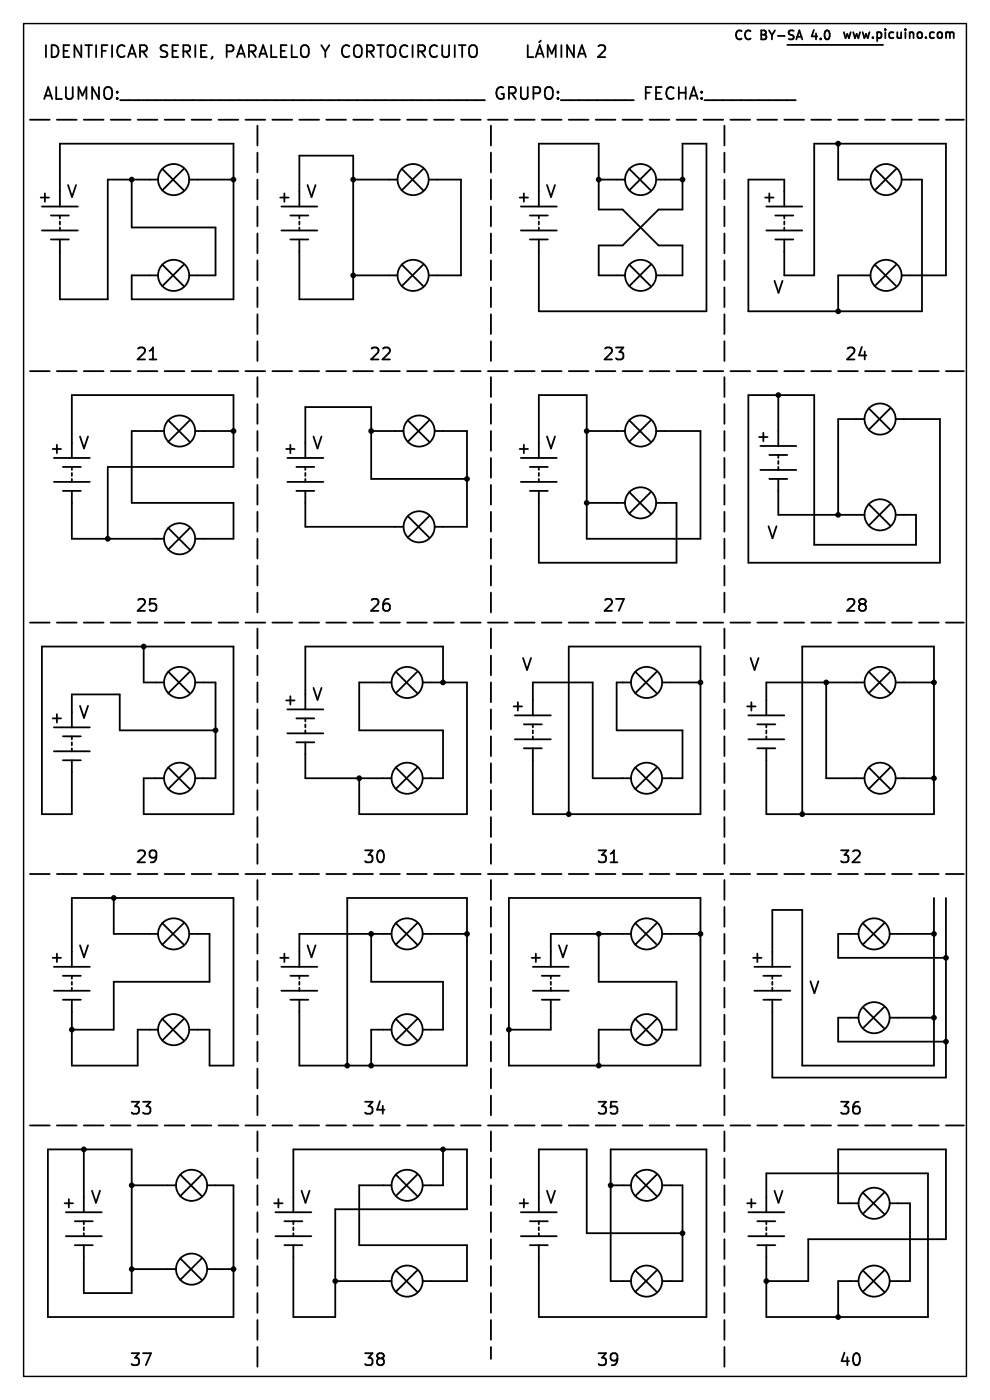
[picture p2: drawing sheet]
<svg xmlns="http://www.w3.org/2000/svg" width="210mm" height="297mm" viewBox="0 0 210 297" stroke-linecap="round" stroke-linejoin="round" font-family="sans-serif">
<path d="M5 5h200v287h-200z" fill="none" stroke="#000" stroke-width=".3"/>
<g fill="none" stroke="#000" stroke-width=".38">
<path d="M111.9 9.6v2.5h1.3M113.6 12.1l.9-2.5 .8 2.5M113.9 11.4h1.2M114.7 8.6l-.3 .4M116.2 12.1v-2.5l.8 1.8 .9-1.8v2.5M119.1 9.6v2.5M121.7 9.6v2.5l-1.4-2.5v2.5M122.6 12.1l.8-2.5 .9 2.5M122.8 11.4h1.2M126.9 9.8l.4-.2h.6a.69 .69 0 0 1 .4 1.1l-1.5 1.4h1.6M167 9.5h20.3M199.7 6.9l.2 .3v.5l-.2 .3"/>
<path d="M200.7 6.8v1.3M200.7 7l.5-.2 .3 .3M201.5 7.1l.3-.3 .4 .1 .1 1.2M201.5 7.1v1M27.9 38.1v10.2h17.8v10.1h-5.6M33.5 38.1h-10.6v25.4h-10.2v-12.7M34.4 35.8l4.6 4.6M39 35.8l-4.6 4.6M40.1 38.1h9.4M74.9 38.1h9.4M85.2 35.8l4.6 4.6M89.8 35.8l-4.6 4.6"/>
<path d="M90.9 38.1h6.9v20.3h-6.9M127 38.1h5.6M133.5 35.8l4.5 4.6M138 35.8l-4.5 4.6M139.2 38.1h5.6M177.8 30.5v7.6h6.9M185.5 35.8l4.6 4.6M190.1 35.8l-4.6 4.6M191.3 38.1h4.3v27.9h-36.9v-27.9h7.7v5.7M8.6 41.9h1.8M8.9 48.9h7.6M8.9 43.8h7.6"/>
<path d="M9.5 41v1.8M10.8 50.8h3.8M10.8 45.7h3.8M12.7 43.8v-13.3h36.8v33h-21.6v-5.1h5.6M12.7 45.7v.7M12.7 47v.6M12.7 48.3v.6M34.4 56.1l4.6 4.6M39 56.1l-4.6 4.6M59.4 41.9h1.8M59.7 48.9h7.6M59.7 43.8h7.6"/>
<path d="M60.3 41v1.8M61.6 50.8h3.8M61.6 45.7h3.8M63.5 43.8v-10.8h11.4v30.5h-11.4v-12.7M63.5 45.7v.7M63.5 47v.6M63.5 48.3v.6M74.9 58.4h9.4M85.2 56.1l4.6 4.6M89.8 56.1l-4.6 4.6M110.2 41.9h1.8M110.5 48.9h7.6"/>
<path d="M110.5 43.8h7.6M111.1 41v1.8M112.4 50.8h3.8M112.4 45.7h3.8M114.3 50.8v15.2h35.6v-35.5h-5.1v14h-5.1l-7.6 7.6h-5.1v6.3h5.6M114.3 43.8v-13.3h12.7v14h5.1l7.6 7.6h5.1v6.3h-5.6M114.3 45.7v.7M114.3 47v.6M114.3 48.3v.6M133.5 56.1l4.5 4.6M138 56.1l-4.5 4.6M162.3 41.9h1.8"/>
<path d="M162.6 48.9h7.6M162.6 43.8h7.6M163.2 41v1.8M164.5 50.8h3.8M164.5 45.7h3.8M166.4 50.8v7.6h6.3v-27.9h28v27.9h-9.4M166.4 45.7v.7M166.4 47v.6M166.4 48.3v.6M184.7 58.4h-6.9v7.6M185.5 56.1l4.6 4.6M190.1 56.1l-4.6 4.6"/>
<path d="M31.7 76.3h1.5M11.2 95.3h1.8M11.4 97.2h7.6M12.1 94.4v1.7M13.3 99.1h3.8M15.2 97.2v-13.4h34.3v15.3h-26.6v15.2M15.2 99.1v.6M34.8 91.4h-6.9v15.3h21.6v7.6h-8.1M35.7 89.2l4.6 4.5M40.3 89.2l-4.6 4.5M41.4 91.4h8.1M60.7 95.3h1.8"/>
<path d="M61 97.2h7.6M61.6 94.4v1.7M62.9 99.1h3.8M64.8 97.2v-10.8h13.9v15.2h20.4M64.8 99.1v.6M78.7 91.4h6.9M86.5 89.2l4.6 4.5M91.1 89.2l-4.6 4.5M92.2 91.4h6.9v20.4h-6.9M110.2 95.3h1.8M110.5 97.2h7.6M111.1 94.4v1.7"/>
<path d="M112.4 99.1h3.8M114.3 99.1v.6M124.5 91.4h8.1M133.5 89.2l4.5 4.5M138 89.2l-4.5 4.5M139.2 91.4h9.4v22.9h-24.1v-30.5h-10.2v13.4M161 92.7h1.8M161.3 99.7h7.6M161.3 94.6h7.6M161.9 91.8v1.8M163.2 96.5h3.8M165.1 83.8v10.8"/>
<path d="M165.1 96.5v.7M165.1 97.8v.6M165.1 99.1v.6M183.4 88.9h-5.6v20.3M184.3 86.6l4.5 4.6M188.8 86.6l-4.5 4.6M190 88.9h9.4v30.5h-40.7v-35.6h14v31.8h21.6v-6.4h-4.3M11.4 102.2h7.6M13.3 104.1h3.8M15.2 100.3v.7M15.2 101.6v.6M15.2 104.1v10.2h19.6"/>
<path d="M35.7 112l4.6 4.6M40.3 112l-4.6 4.6M61 102.2h7.6M62.9 104.1h3.8M64.8 100.3v.7M64.8 101.6v.6M64.8 104.1v7.7h20.8M86.5 109.5l4.6 4.5M91.1 109.5l-4.6 4.5M110.5 102.2h7.6M112.4 104.1h3.8M114.3 100.3v.7"/>
<path d="M114.3 101.6v.6M114.3 104.1v15.3h29.2v-12.7h-4.3M124.5 106.7h8.1M133.5 104.4l4.5 4.6M138 104.4l-4.5 4.6M163.2 101.6h3.8M165.1 101.6v7.6h18.3M184.3 106.9l4.5 4.6M188.8 106.9l-4.5 4.6M30.5 137.2v7.6h4.3M11.2 152.4h1.8M11.4 159.4h7.6"/>
<path d="M11.4 154.3h7.6M12.1 151.5v1.8M13.3 156.2h3.8M15.2 154.3v-7h10.2v7.6h20.3M15.2 156.2v.6M15.2 157.5v.6M15.2 158.8v.6M35.7 142.5l4.6 4.6M40.3 142.5l-4.6 4.6M41.4 144.8h4.3v20.3h-4.3M60.7 148.6h1.8M61 155.6h7.6"/>
<path d="M61 150.5h7.6M61.6 147.7v1.8M62.9 152.4h3.8M62.9 157.5h3.8M64.8 157.5v7.6h18.3M64.8 152.4v.6M64.8 153.7v.6M64.8 154.9v.7M83.1 144.8h-6.9v10.1h17.8v10.2h-4.3M83.9 142.5l4.6 4.6M88.5 142.5l-4.6 4.6M89.7 144.8h9.4v27.9h-22.9v-7.6"/>
<path d="M94 144.8v-7.6h-29.2v13.3M109 149.9h1.7M109.2 156.8h7.6M109.2 151.8h7.6M109.9 149v1.7M111.1 158.8h3.8M111.1 153.7h3.8M113 151.8v-7h12.7v20.3h8.2M113 153.7v.6M113 154.9v.7M113 156.2v.6M113 158.8v13.9h35.6v-35.5h-28v35.5"/>
<path d="M133.9 144.8h-3.1v10.1h14v10.2h-4.3M134.7 142.5l4.6 4.6M139.3 142.5l-4.6 4.6M140.5 144.8h8.1M158.5 149.9h1.8M158.7 156.8h7.7M158.7 151.8h7.7M159.4 149v1.7M160.7 158.8h3.8M160.7 153.7h3.8M162.6 153.7v.6M162.6 154.9v.7"/>
<path d="M162.6 156.2v.6M162.6 158.8v13.9h35.5v-35.5h-27.9v35.5M175.3 144.8v20.3h8.1M183.4 144.8h-20.8v7M184.3 142.5l4.5 4.6M188.8 142.5l-4.5 4.6M190 144.8h8.1M13.3 161.3h3.8M15.2 161.3v11.4h-6.3v-35.5h40.6v35.5h-19v-7.6h4.3M35.7 162.8l4.6 4.6M40.3 162.8l-4.6 4.6M83.9 162.8l4.6 4.6"/>
<path d="M88.5 162.8l-4.6 4.6M134.7 162.8l4.6 4.6M139.3 162.8l-4.6 4.6M184.3 162.8l4.5 4.6M188.8 162.8l-4.5 4.6M190 165.1h8.1M24.1 190.5v7.6h9.4M34.4 195.8l4.6 4.6M39 195.8l-4.6 4.6M40.1 198.1h4.3v10.2h-20.3v10.1h-8.9M78.7 198.1v10.2h15.3v10.1h-4.3M83.1 198.1h-19.6v7"/>
<path d="M83.9 195.8l4.6 4.6M88.5 195.8l-4.6 4.6M89.7 198.1h9.4M107.9 190.5h40.7v35.6h-40.7zM127 198.1v10.2h16.5v10.1h-3M129.5 182.9h1.5M133.9 198.1h-17.1v7M134.7 195.8l4.6 4.6M139.3 195.8l-4.6 4.6M140.5 198.1h8.1M182.1 198.1h-4.3v5.1h22.9M183 195.8l4.6 4.6"/>
<path d="M187.6 195.8l-4.6 4.6M188.7 198.1h9.4M198.1 190.5v35.6h-27.9v-33.1h-6.4v12.1M200.7 190.5v38.1h-36.9v-16.5M11.2 203.2h1.8M11.4 210.2h7.6M11.4 205.1h7.6M12.1 202.3v1.8M13.3 212.1h3.8M13.3 207h3.8M15.2 212.1v14h14v-7.7h4.3M15.2 205.1v-14.6h34.3v35.6h-5.1v-7.7h-4.3"/>
<path d="M15.2 207v.6M15.2 208.3v.6M15.2 209.6v.6M34.4 216.2l4.6 4.5M39 216.2l-4.6 4.5M59.4 203.2h1.8M59.7 210.2h7.6M59.7 205.1h7.6M60.3 202.3v1.8M61.6 212.1h3.8M61.6 207h3.8M63.5 207v.6"/>
<path d="M63.5 208.3v.6M63.5 209.6v.6M63.5 212.1v14h35.6v-35.6h-25.4v35.6M83.1 218.4h-4.4v7.7M83.9 216.2l4.6 4.5M88.5 216.2l-4.6 4.5M112.8 203.2h1.8M113 210.2h7.6M113 205.1h7.6M113.7 202.3v1.8M114.9 212.1h3.8M114.9 207h3.8"/>
<path d="M116.8 212.1v6.3h-8.9M116.8 207v.6M116.8 208.3v.6M116.8 209.6v.6M133.9 218.4h-6.9v7.7M134.7 216.2l4.6 4.5M139.3 216.2l-4.6 4.5M159.8 203.2h1.7M160 210.2h7.6M160 205.1h7.6M160.7 202.3v1.8M161.9 212.1h3.8"/>
<path d="M161.9 207h3.8M163.8 207v.6M163.8 208.3v.6M163.8 209.6v.6M182.1 215.9h-4.3v5.1h22.9M183 213.6l4.6 4.6M187.6 213.6l-4.6 4.6M188.7 215.9h9.4M13.7 255.3h1.8M14 257.2h7.6M14.6 254.4v1.8M15.9 259.1h3.8"/>
<path d="M17.8 243.8v13.4M17.8 259.1v.6M27.9 251.5h9.4M38.2 249.2l4.6 4.5M42.8 249.2l-4.6 4.5M43.9 251.5h5.6v27.9h-39.3v-35.6h17.7v30.5h-10.1v-10.1M58.2 255.3h1.7M58.4 257.2h7.6M59.1 254.4v1.8M60.3 259.1h3.8M62.2 257.2v-13.4h36.9v12.7h-28v22.9h-8.9v-15.2M62.2 259.1v.6"/>
<path d="M83.1 251.5h-6.9v12.7h22.9v7.6h-9.4M83.9 249.2l4.6 4.5M88.5 249.2l-4.6 4.5M94 243.8v7.7h-4.3M110.2 255.3h1.8M110.5 257.2h7.6M111.1 254.4v1.8M112.4 259.1h3.8M114.3 257.2v-13.4h10.2v17.8h20.3M114.3 259.1v.6M129.5 251.5h4.4M134.7 249.2l4.6 4.5"/>
<path d="M139.3 249.2l-4.6 4.5M140.5 251.5h4.3v20.3h-4.3M158.5 255.3h1.8M158.7 257.2h7.7M159.4 254.4v1.8M160.7 259.1h3.8M162.6 257.2v-8.3h34.2v30.5h-34.2v-15.2M162.6 259.1v.6M182.1 255.3h-4.3v-11.5h22.9v19.1h-29.3v8.9h-8.8M183 253l4.6 4.6M187.6 253l-4.6 4.6M188.7 255.3h4.3v16.5h-4.3"/>
<path d="M14 262.3h7.6M15.9 264.2h3.8M17.8 260.3v.7M17.8 261.6v.7M27.9 269.2h9.4M38.2 267l4.6 4.5M42.8 267l-4.6 4.5M43.9 269.2h5.6M58.4 262.3h7.6M60.3 264.2h3.8M62.2 260.3v.7M62.2 261.6v.7"/>
<path d="M71.1 271.8h12M83.9 269.5l4.6 4.6M88.5 269.5l-4.6 4.6M110.5 262.3h7.6M112.4 264.2h3.8M114.3 264.2v15.2h35.6v-35.6h-20.4v28h4.4M114.3 260.3v.7M114.3 261.6v.7M134.7 269.5l4.6 4.6M139.3 269.5l-4.6 4.6M158.7 262.3h7.7M160.7 264.2h3.8"/>
<path d="M162.6 260.3v.7M162.6 261.6v.7M182.1 271.8h-4.3v7.6M183 269.5l4.6 4.6M187.6 269.5l-4.6 4.6"/>
<circle cx="36.8" cy="38.1" r="3.3"/>
<circle cx="87.6" cy="38.1" r="3.3"/>
<circle cx="135.9" cy="38.1" r="3.3"/>
<circle cx="188" cy="38.1" r="3.3"/>
<circle cx="36.8" cy="58.4" r="3.3"/>
<circle cx="87.6" cy="58.4" r="3.3"/>
<circle cx="135.9" cy="58.4" r="3.3"/>
<circle cx="188" cy="58.4" r="3.3"/>
<circle cx="38.1" cy="91.4" r="3.3"/>
<circle cx="88.9" cy="91.4" r="3.3"/>
<circle cx="135.9" cy="91.4" r="3.3"/>
<circle cx="186.7" cy="88.9" r="3.3"/>
<circle cx="38.1" cy="114.3" r="3.3"/>
<circle cx="88.9" cy="111.8" r="3.3"/>
<circle cx="135.9" cy="106.7" r="3.3"/>
<circle cx="186.7" cy="109.2" r="3.3"/>
<circle cx="38.1" cy="144.8" r="3.3"/>
<circle cx="86.4" cy="144.8" r="3.3"/>
<circle cx="137.2" cy="144.8" r="3.3"/>
<circle cx="186.7" cy="144.8" r="3.3"/>
<circle cx="38.1" cy="165.1" r="3.3"/>
<circle cx="86.4" cy="165.1" r="3.3"/>
<circle cx="137.2" cy="165.1" r="3.3"/>
<circle cx="186.7" cy="165.1" r="3.3"/>
<circle cx="36.8" cy="198.1" r="3.3"/>
<circle cx="86.4" cy="198.1" r="3.3"/>
<circle cx="137.2" cy="198.1" r="3.3"/>
<circle cx="185.4" cy="198.1" r="3.3"/>
<circle cx="36.8" cy="218.4" r="3.3"/>
<circle cx="86.4" cy="218.4" r="3.3"/>
<circle cx="137.2" cy="218.4" r="3.3"/>
<circle cx="185.4" cy="215.9" r="3.3"/>
<circle cx="40.6" cy="251.5" r="3.3"/>
<circle cx="86.4" cy="251.5" r="3.3"/>
<circle cx="137.2" cy="251.5" r="3.3"/>
<circle cx="185.4" cy="255.3" r="3.3"/>
<circle cx="40.6" cy="269.2" r="3.3"/>
<circle cx="86.4" cy="271.8" r="3.3"/>
<circle cx="137.2" cy="271.8" r="3.3"/>
<circle cx="185.4" cy="271.8" r="3.3"/>
</g>
<g fill="none" stroke="#000" stroke-width=".38" stroke-dasharray="4.2 1.5">
<path d="M6.3 25.4h198.2M54.6 26.7v50.8M104.1 26.7v50.8M153.7 26.7v50.8M6.3 78.7h198.2M54.6 80v50.8M104.1 80v50.8M153.7 80v50.8M6.3 132.1h198.2M54.6 133.4v50.8M104.1 133.4v50.8M153.7 133.4v50.8"/>
<path d="M6.3 185.4h198.2M54.6 186.7v50.8M104.1 186.7v50.8M153.7 186.7v50.8M6.3 238.8h198.2M54.6 240v50.8M104.1 240v48.3M153.7 240v50.8"/>
</g>
<g fill="#000" stroke="#000" stroke-width=".3">
<circle cx="27.9" cy="38.1" r=".46"/>
<circle cx="49.5" cy="38.1" r=".46"/>
<circle cx="74.9" cy="38.1" r=".46"/>
<circle cx="127" cy="38.1" r=".46"/>
<circle cx="144.8" cy="38.1" r=".46"/>
<circle cx="177.8" cy="30.5" r=".46"/>
<circle cx="74.9" cy="58.4" r=".46"/>
<circle cx="177.8" cy="66" r=".46"/>
<circle cx="49.5" cy="91.4" r=".46"/>
<circle cx="78.7" cy="91.4" r=".46"/>
<circle cx="124.5" cy="91.4" r=".46"/>
<circle cx="165.1" cy="83.8" r=".46"/>
<circle cx="22.9" cy="114.3" r=".46"/>
<circle cx="99.1" cy="101.6" r=".46"/>
<circle cx="124.5" cy="106.7" r=".46"/>
<circle cx="177.8" cy="109.2" r=".46"/>
<circle cx="30.5" cy="137.2" r=".46"/>
<circle cx="45.7" cy="154.9" r=".46"/>
<circle cx="94" cy="144.8" r=".46"/>
<circle cx="148.6" cy="144.8" r=".46"/>
<circle cx="175.3" cy="144.8" r=".46"/>
<circle cx="198.1" cy="144.8" r=".46"/>
<circle cx="76.2" cy="165.1" r=".46"/>
<circle cx="120.6" cy="172.7" r=".46"/>
<circle cx="170.2" cy="172.7" r=".46"/>
<circle cx="198.1" cy="165.1" r=".46"/>
<circle cx="24.1" cy="190.5" r=".46"/>
<circle cx="78.7" cy="198.1" r=".46"/>
<circle cx="99.1" cy="198.1" r=".46"/>
<circle cx="127" cy="198.1" r=".46"/>
<circle cx="148.6" cy="198.1" r=".46"/>
<circle cx="198.1" cy="198.1" r=".46"/>
<circle cx="15.2" cy="218.4" r=".46"/>
<circle cx="107.9" cy="218.4" r=".46"/>
<circle cx="198.1" cy="215.9" r=".46"/>
<circle cx="200.7" cy="203.2" r=".46"/>
<circle cx="73.7" cy="226.1" r=".46"/>
<circle cx="78.7" cy="226.1" r=".46"/>
<circle cx="127" cy="226.1" r=".46"/>
<circle cx="200.7" cy="221" r=".46"/>
<circle cx="17.8" cy="243.8" r=".46"/>
<circle cx="27.9" cy="251.5" r=".46"/>
<circle cx="94" cy="243.8" r=".46"/>
<circle cx="129.5" cy="251.5" r=".46"/>
<circle cx="27.9" cy="269.2" r=".46"/>
<circle cx="49.5" cy="269.2" r=".46"/>
<circle cx="71.1" cy="271.8" r=".46"/>
<circle cx="144.8" cy="261.6" r=".46"/>
<circle cx="162.6" cy="271.8" r=".46"/>
<circle cx="177.8" cy="279.4" r=".46"/>
</g>
<g font-size="3.5">
<text x="8.9" y="12.5">IDENTIFICAR</text>
<text x="34" y="12.5">SERIE,</text>
<text x="48.5" y="12.5">PARALELO Y CORTOCIRCUITO</text>
<text x="8.9" y="21.3">ALUMNO:________________________________________ GRUPO:________</text>
<text x="137.4" y="21.3">FECHA:__________</text>
<text x="13.9" y="42.5">V</text>
<text x="64.7" y="42.5">V</text>
<text x="115.5" y="42.5">V</text>
<text x="163.7" y="62.8">V</text>
<text x="28.6" y="76.6">21</text>
<text x="78.1" y="76.6">22</text>
<text x="127.6" y="76.6">23</text>
<text x="179.1" y="76.6">24</text>
<text x="16.4" y="95.8">V</text>
<text x="65.9" y="95.8">V</text>
<text x="115.5" y="95.8">V</text>
<text x="162.5" y="114.9">V</text>
<text x="28.6" y="129.9">25</text>
<text x="78.1" y="129.9">26</text>
<text x="127.6" y="129.9">27</text>
<text x="179.1" y="129.9">28</text>
<text x="110.4" y="142.8">V</text>
<text x="158.7" y="142.8">V</text>
<text x="65.9" y="149.2">V</text>
<text x="16.4" y="153">V</text>
<text x="28.6" y="183.3">29</text>
<text x="76.8" y="183.3">30</text>
<text x="126.4" y="183.3">31</text>
<text x="177.8" y="183.3">32</text>
<text x="16.4" y="203.8">V</text>
<text x="64.7" y="203.8">V</text>
<text x="118" y="203.8">V</text>
<text x="171.4" y="211.4">V</text>
<text x="27.3" y="236.6">33</text>
<text x="76.8" y="236.6">34</text>
<text x="126.4" y="236.6">35</text>
<text x="177.8" y="236.6">36</text>
<text x="19" y="255.8">V</text>
<text x="63.4" y="255.8">V</text>
<text x="115.5" y="255.8">V</text>
<text x="163.7" y="255.8">V</text>
<text x="27.3" y="289.9">37</text>
<text x="76.8" y="289.9">38</text>
<text x="126.4" y="289.9">39</text>
<text x="177.8" y="289.9">40</text>
</g>
<g font-size="2.7">
<text x="155.4" y="9">CC</text>
<text x="161.4" y="9">BY-SA</text>
<text x="173" y="9">4.0 www.picuino.com</text>
</g>
</svg>
